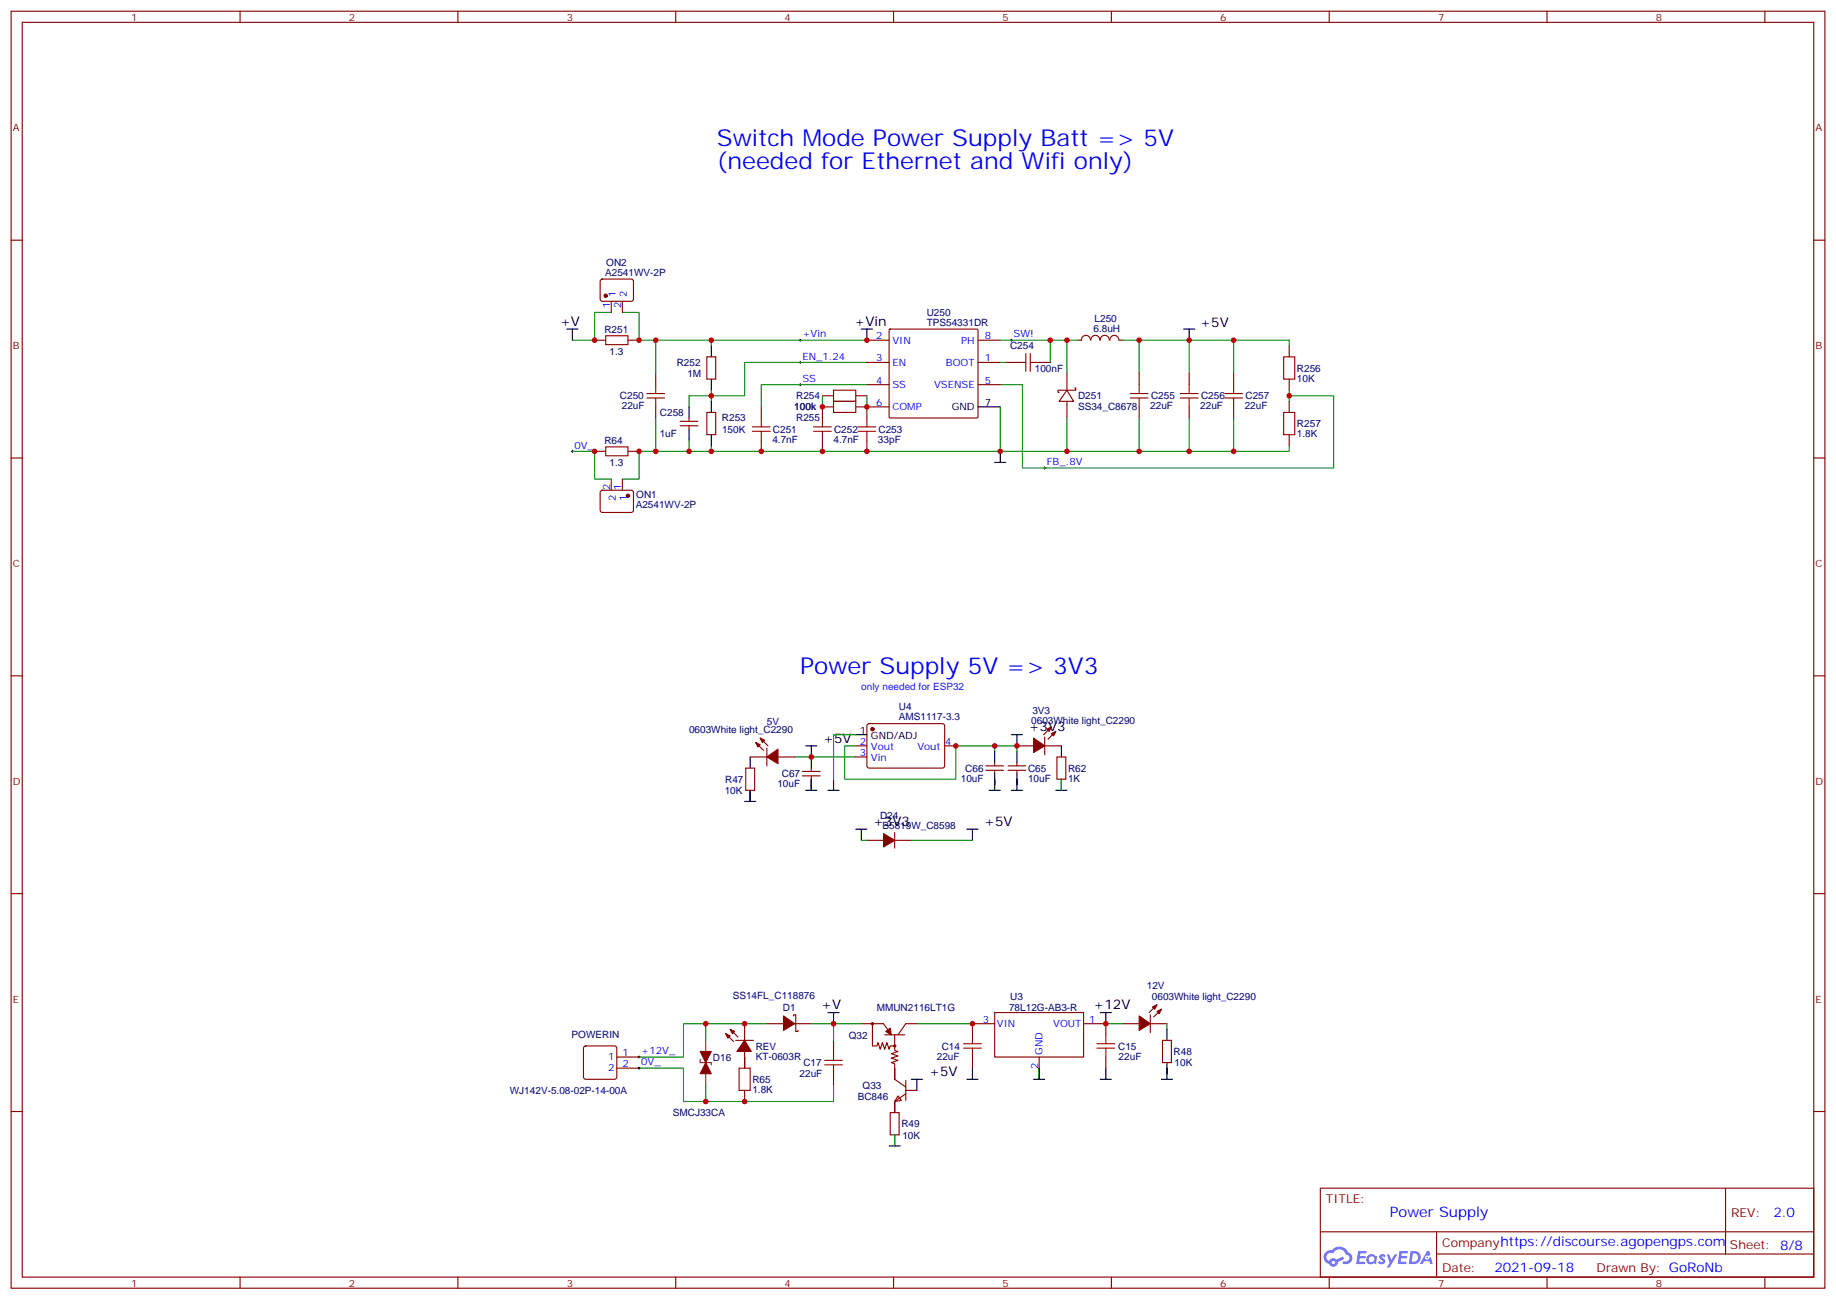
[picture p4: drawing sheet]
<svg xmlns="http://www.w3.org/2000/svg" width="583mm" height="413mm" viewBox="0 0 583 413" stroke-linecap="round" stroke-linejoin="round" font-family="sans-serif">
<g fill="none" stroke="#870000" stroke-width=".35">
<path d="M3.5 3.6h575.8v405.3h-575.8zM7.1 7.1h568.6v398.3h-568.6zM76.2 3.6v3.5M145.3 3.6v3.5M214.5 3.6v3.5M283.6 3.6v3.5M352.8 3.6v3.5M421.9 3.6v3.5M491.1 3.6v3.5M560.2 3.6v3.5M3.5 76.2h3.6M575.7 76.2h3.6"/>
<path d="M3.5 145.4h3.6M575.7 145.4h3.6M3.5 214.5h3.6M575.7 214.5h3.6M3.5 283.7h3.6M575.7 283.7h3.6M3.5 352.8h3.6M575.7 352.8h3.6M419.1 377.2h156.6v28.2h-156.6zM547.7 377.2v20.9M419.1 391h156.5M456 398.1h119.6"/>
<path d="M456 391v14.1M76.2 405.4v3.5M145.3 405.4v3.5M214.5 405.4v3.5M283.6 405.4v3.5M352.8 405.4v3.5M421.9 405.4v3.5M491.1 405.4v3.5M560.2 405.4v3.5"/>
</g>
<g fill="#5487ff">
<path d="M438.1 398.3a1.22 1.22 0 0 1 1.7 .3l-.4 .6a.47 .47 0 0 0-.3-.4 .47 .47 0 0 0-.5 .2l.1 .2a1.14 1.14 0 0 1 .8 1.7 1.14 1.14 0 0 1-1.9 0l-.2-.2 .5-.5 .7 .4a.29 .29 0 0 0 .3-.2 .29 .29 0 0 0-.2-.4 1.04 1.04 0 0 1-.6-1.7z"/>
<path d="M431.1 397.1h2.3l.4 .2-.2 .5h-1.8l-.1 .9h1.5l.3 .3-.3 .4h-1.6l-.2 1.1 1.7 .1 .2 .3-.2 .3h-2.6z"/>
<path d="M444.2 397.1l2.7 .2-.1 .5h-1.8l-.2 .9h1.6l.3 .3-.4 .4h-1.6l-.1 1.1 1.7 .1 .2 .3-.2 .3h-2.7z"/>
<path d="M453 397.1h.7l.3 1.2-.6 .4a.69 .69 0 0 0-1 .2 .69 .69 0 0 0 .4 1 .69 .69 0 0 0 .9-.6l.5-.3 .6 2.2h-.8l-.3-.9h-1.7l-.5 .9h-.8z"/>
<path d="M440.2 398.2h.8l.6 1.8 1.1-1.8h.9l-2.6 4.2h-.8l.9-1.6z"/>
<path d="M447.8 397.1l-.6 4.1h1.3a2.11 2.11 0 0 0 2.5-2.1 2.11 2.11 0 0 0-2.5-2zM448.5 397.8a1.43 1.43 0 0 1 1.6 1.6 1.43 1.43 0 0 1-2 1.1z"/>
<path d="M434.1 398.7a1.54 1.54 0 0 0-.1 2.1 1.54 1.54 0 0 0 2.1 .2l.7 .2 .3-2.3-.6-.3a1.49 1.49 0 0 0-2.4 .1zM434.3 399.7a.95 .95 0 0 1 1.9 0 .95 .95 0 0 1-1.9 0z"/>
<path d="M420.8 397.5a2.18 2.18 0 0 0 1.1 3.7 1.44 1.44 0 0 0 1.6 .9 1.44 1.44 0 0 0 1.2-1.5l2-1-.5-.7-1.9 .9a1.47 1.47 0 0 0-2.4 .5 1.39 1.39 0 0 1-.7-2 1.39 1.39 0 0 1 2-.4 2.12 2.12 0 0 1 2.2-1.3 2.12 2.12 0 0 1 1.9 1.6 1.14 1.14 0 0 1 1 1.5 1.14 1.14 0 0 1-1.6 .7 .43 .43 0 0 0-.5 .3 .43 .43 0 0 0 .4 .5 1.98 1.98 0 0 0 2.5-1.2 1.98 1.98 0 0 0-1.2-2.5 3.1 3.1 0 0 0-5.3-.7l-.9 .1zM422.7 400.8a.55 .55 0 0 1 1.1 0 .55 .55 0 0 1-1.1 0z"/>
<circle cx="453" cy="399.2" r=".26"/>
</g>
<g fill="#870000" stroke="#870000" stroke-width=".35">
<path d="M231.8 326.7l1.4 .7-.7 .7z"/>
<path d="M230.4 328.1l1.4 .7-.7 .7z"/>
<path d="M236.4 330.2l2.1 3.6h-4.6z"/>
<path d="M239.9 235.7l1.4 .7-.7 .7z"/>
<path d="M241.3 234.3l1.4 .7-.7 .7z"/>
<path d="M243.4 240.3l3.5-2.5v4.6z"/>
<path d="M333.7 232.9l1.4-.7-.7 1.4z"/>
<path d="M332.3 231.5l1.4-.7-.7 1.4z"/>
<path d="M328.1 234.3l3.5 2.4-3.5 2.2z"/>
<path d="M280.5 264.6l3.5 2.1-3.5 2.2z"/>
<path d="M281.2 327.4l1.4-1 .3 2.1z"/>
<path d="M367.2 321.1l1.5-.7-.8 1.4z"/>
<path d="M365.8 319.7l1.4-.8-.7 1.5z"/>
<path d="M361.6 322.5l3.5 2.4-3.5 2.2z"/>
<path d="M248.7 322.5l3.5 2.4-3.5 2.2z"/>
<path d="M224 337.3l1.8 3.5h-3.6z"/>
<path d="M222.2 333.8h3.6l-1.8 3.5z"/>
<circle cx="276.9" cy="231.5" r=".53"/>
<circle cx="276.9" cy="324.9" r=".35"/>
<circle cx="284" cy="332" r=".35"/>
<circle cx="199.3" cy="157.4" r=".53"/>
<circle cx="192.3" cy="93.9" r=".53"/>
</g>
<g fill="none" stroke="#870000" stroke-width=".35">
<path d="M190.7 88.8l.5-.2h9.5l.4 .7-.1 5.9-.6 .4h-9.5l-.4-.7v-5.6zM194 95.6v3.6M197.6 95.6v3.6M188.7 108h3.6M199.3 108h3.5M208.1 118.6v3.5M224.4 113.3h2.8v7h-2.8zM275.2 108h7M275.2 115h7M282.3 104.6l.3-.1h27.7l.1 .3v27.7l-.3 .2-27.7-.1-.2-.3zM310.4 108h7.1M310.4 115h7.1"/>
<path d="M319.3 115h3.5M329.8 115h3.6M338.7 118.6v5.3M342.2 108h1.1M343.3 108a1.41 1.41 0 0 1 1.4-1.6 1.41 1.41 0 0 1 1.4 1.6M346.3 108a1.41 1.41 0 0 1 1.4-1.6 1.41 1.41 0 0 1 1.4 1.6M349.3 108a1.41 1.41 0 0 1 1.4-1.6 1.41 1.41 0 0 1 1.4 1.6M352.3 108a1.41 1.41 0 0 1 1.4-1.5 1.41 1.41 0 0 1 1.4 1.5M355.2 108h1.1M361.6 118.6v3.5M377.5 118.6v3.5M391.6 118.6v3.5"/>
<path d="M409.2 109.7v3.6M208.1 129.2v3.5M215.9 135.1h5.6M215.9 133.7h5.6M218.7 132.7v1M218.7 135.1v1.1M224.4 130.9h2.8v7.1h-2.8zM241.7 129.2v3.5M241.7 139.7v3.6M261.1 125.6h3.5M261.1 139.7v3.6M264.6 129.2h-3.5v3.5"/>
<path d="M271.6 125.6h3.6M271.6 129.2h10.6M275.2 129.2v3.5M275.2 139.7v3.6M275.2 122.1h7M310.4 122.1h7.1M338.7 123.9l2.1 3.5h-4.6zM338.7 123.9h-2.9v.7h.4M338.7 127.4v5.3M341.1 123.2h.4v.7h-2.8M361.6 129.2v3.5M377.5 129.2v3.5"/>
<path d="M391.6 129.2v3.5M409.2 120.3v3.6M409.2 127.4v3.5M409.2 138v3.5M188.7 143.3h3.6M190.7 155.8l.5-.2 9.5 .1 .4 .6-.1 5.9-.6 .5-9.5-.1-.4-.6v-5.7zM194 152.1v3.5M197.6 152.1v3.5M199.3 143.3h3.5M239.9 235.7l2.5 2.5M241.3 234.3l2.5 2.4M243.4 237.5v5.6"/>
<path d="M271.6 236.7h3.6M275.4 229.9l.5-.2h23.5l.5 .7-.1 13-.6 .4-23.6-.1-.4-.6v-12.7zM299.9 236.7h3.5M322.8 236.7h5.3M331.6 236.7h5.3M331.6 233.9v5.7M333.7 230.8l-2.4 2.4M335.1 232.2l-2.4 2.4M236.7 243.8h2.8v7.1h-2.8zM238.1 240.3h5.3M246.9 240.3h5.3M254.7 246.3h5.6"/>
<path d="M254.7 244.9h5.6M257.5 243.8v1.1M257.5 246.3v1M271.6 240.3h3.6M312.9 244.5h5.7M312.9 243.1h5.7M315.7 242v1.1M315.7 244.5v1.1M320 244.5h5.6M320 243.1h5.6M322.8 242v1.1M322.8 244.5v1.1"/>
<path d="M335.5 240.3h2.8v7h-2.8zM275.2 266.7h5.3M284 264.3v4.9M284 266.7h5.3M367.2 318.9l-2.4 2.5M185.4 332.2l.5-.2h9.2l.5 .2 .2 .5v9.2l-.2 .5-.5 .2h-9.2l-.5-.3-.2-.4v-9.2zM195.8 335.5h7M195.8 339.1h7M230.4 328.1l2.4 2.5M231.8 326.7l2.4 2.5M233.5 330.2h5.7M236.4 324.9v5.3"/>
<path d="M236.4 333.8v5.3M243.4 324.9h5.3M251.9 322.5v-.4h.7v5.3h.7v-.3M252.2 324.9h5.3M264.6 330.2v3.6M273.4 324.9h7.1l2.4 3.6M276.9 324.9v7.1h1.4l.4-1.1 .7 2.2 .7-2.2 .7 2.2 .7-2.2 .7 2.2 .4-1.1h1.4M280.8 328.5h6.4M284 328.5v4.9l1 .4-2.1 .7 2.1 .7-2.1 .7 2.1 .7-2.1 .7 1.1 .3v5l3.5 2.5M291 324.9h-3.5l-2.5 3.6M308.7 335.5v3.6M315.7 321.4h28.3v14.1h-28.3z"/>
<path d="M315.7 324.9h-7v3.6M329.8 335.5v7.1M344 324.9h7v3.6M351 335.5v3.6M356.3 324.9h5.3M365.1 324.9h5.3M365.1 322.1v5.7M368.7 320.4l-2.5 2.4M369 330.2h2.8v7.1h-2.8zM236.4 346.1v3.5M264.6 340.8v3.5M282.6 353.2h2.8v7h-2.8z"/>
<path d="M285 347.9l1.1 1.4-2.1 .3zM287.5 347.2l-3.5 2.4v3.6M287.5 346.1h3.5M287.5 342.9v6.4"/>
</g>
<g fill="none" stroke="#000" stroke-width=".35">
<path d="M179.9 104.5h3.5M181.7 104.5v3.5M225.8 109.7v3.6M273.4 104.5h3.5M275.2 104.5v3.5M375.7 104.5h3.5M377.5 104.5v3.5M218.7 129.2v3.5M218.7 136.2v3.5M225.8 120.3v3.6M225.8 127.4v3.5M225.8 138v3.5"/>
<path d="M310.4 129.2h7.1M315.7 146.8h3.6M317.5 143.3v3.5M255.8 236.7h3.5M257.5 236.7v7.1M271.6 233.2h3.6M315.7 238.5v3.5M321 233.2h3.6M322.8 233.2v3.5M322.8 238.5v3.5M336.9 236.7v3.6M236.4 254.4h3.5"/>
<path d="M238.1 240.3v3.5M238.1 250.9v3.5M255.8 250.9h3.5M257.5 247.3v3.6M262.8 250.9h3.5M264.6 247.3v3.6M314 250.9h3.5M315.7 245.6v5.3M321 250.9h3.6M322.8 245.6v5.3M335.1 250.9h3.6M336.9 247.3v3.6"/>
<path d="M271.6 263.2h3.6M273.4 263.2v3.5M306.9 263.2h3.5M308.7 263.2v3.5M262.8 321.4h3.5M264.6 321.4v3.5M308.7 339.1v3.5M329.8 339.1v3.5M349.2 321.4h3.6M351 321.4v3.5M351 339.1v3.5M370.4 326.7v3.5"/>
<path d="M370.4 337.3v5.3M284 349.6v3.6M289.3 342.6h3.5M291 342.6v3.5M306.9 342.6h3.5M328.1 342.6h3.5M349.2 342.6h3.6M368.7 342.6h3.5M282.2 363.7h3.6M284 360.2v3.5"/>
</g>
<g fill="none" stroke="#a10000" stroke-width=".35">
<path d="M192.3 106.6h7v2.8h-7zM322.8 115h2.8M325.6 112.2v5.7M327 115h2.8M327 112.2v5.7M407.5 113.3h3.5v7h-3.5zM205.3 126.3h5.7M205.3 124.9h5.7M208.1 122.1v2.8M208.1 126.3v2.9M238.8 136.9h5.7M238.8 135.5h5.7"/>
<path d="M241.7 132.7v2.8M241.7 136.9v2.8M258.2 136.9h5.7M258.2 135.5h5.7M261.1 132.7v2.8M261.1 136.9v2.8M264.6 123.9h7v3.5h-7zM264.6 127.4h7v3.5h-7zM272.3 136.9h5.7M272.3 135.5h5.7M275.2 132.7v2.8M275.2 136.9v2.8"/>
<path d="M358.8 126.3h5.6M358.8 124.9h5.6M361.6 122.1v2.8M361.6 126.3v2.9M374.6 126.3h5.7M374.6 124.9h5.7M377.5 122.1v2.8M377.5 126.3v2.9M388.8 126.3h5.6M388.8 124.9h5.6M391.6 122.1v2.8M391.6 126.3v2.9"/>
<path d="M407.5 130.9h3.5v7.1h-3.5zM192.3 141.9h7v2.8h-7zM234.6 339.1h3.5v7h-3.5zM261.8 338h5.6M261.8 336.6h5.6M264.6 333.8v2.8M264.6 338v2.8M305.9 331.3h5.6M305.9 332.7h5.6M308.7 328.5v2.8M308.7 332.7v2.8M348.2 331.3h5.6"/>
<path d="M348.2 332.7h5.6M351 328.5v2.8M351 332.7v2.8"/>
</g>
<g fill="none" stroke="#008700" stroke-width=".35">
<path d="M194 99.2h-5.3v8.8h-7M197.6 99.2h5.2v8.8h5.3M225.8 108v1.7M275.2 115h-38.8v10.6h-17.7v3.6M275.2 108h-67.1v10.6M317.5 108h24.7M317.5 115h1.8M333.4 108v7M338.7 108v10.6M356.3 108h52.9v1.7M361.6 108v10.6M377.5 108v10.6"/>
<path d="M391.6 108v10.6M208.1 132.7v10.6h201.1v-1.8M218.7 139.7v3.6M225.8 123.9v3.5M261.1 125.6v3.6M275.2 122.1h-33.5v7.1M275.2 125.6v3.6M317.5 122.1h7.1v26.5h98.7v-23h-14.1v-1.7M317.5 129.2v14.1M338.7 132.7v10.6M361.6 132.7v10.6M377.5 132.7v10.6"/>
<path d="M391.6 132.7v10.6M409.2 125.6v1.8M181.7 143.3h7v8.8h5.3M208.1 143.3h-5.3v8.8h-5.2M225.8 141.5v1.8M271.6 236.7h-3.5v10.6h35.3v-10.6h19.4v1.8M271.6 233.2h-7v14.1M315.7 236.7v1.8M238.1 250.9v3.5M252.2 240.3h19.4M257.5 247.3v3.6M315.7 247.3v1.8"/>
<path d="M322.8 247.3v1.8M336.9 247.3v3.6M273.4 266.7h1.8M289.3 266.7h19.4M202.8 339.1h14.2v10.5h47.6v-5.3M224 324.9v5.3M236.4 335.5v3.6M243.4 324.9h-26.4v10.6h-14.2M257.5 324.9h7.1M273.4 324.9h-8.8v5.3M284 339.1v3.5M291 324.9h17.7"/>
<path d="M329.8 339.1v3.5M351 324.9h5.3M370.4 324.9v1.8M370.4 339.1v1.7M224 344.3v5.3M284 349.6v3.6M284 360.2v3.5"/>
</g>
<g fill="none" stroke="#000" stroke-width=".32">
<path d="M253.6 108h.8M253.6 115h.8M254 107.6v.7M254 114.7v.7M320.7 108h.7M321 107.6v.7M253.6 122.1h.8M254 121.7v.7M181.3 143.3h.7M181.7 142.9v.7M331.3 148.6h.7M331.6 148.2v.7"/>
<path d="M202.5 335.5h.7M202.5 339.1h.7M202.8 335.2v.7M202.8 338.7v.7"/>
</g>
<path d="M222.2 336.2v1.1h3.6v.7M224 330.2v14.1" fill="none" stroke="#8c2424" stroke-width=".35"/>
<g fill="#c00">
<circle cx="338.7" cy="108" r=".88"/>
<circle cx="275.2" cy="108" r=".88"/>
<circle cx="409.2" cy="125.6" r=".88"/>
<circle cx="261.1" cy="129.2" r=".88"/>
<circle cx="275.2" cy="129.2" r=".88"/>
<circle cx="391.6" cy="108" r=".88"/>
<circle cx="377.5" cy="108" r=".88"/>
<circle cx="361.6" cy="108" r=".88"/>
<circle cx="338.7" cy="143.3" r=".88"/>
<circle cx="225.8" cy="143.3" r=".88"/>
<circle cx="391.6" cy="143.3" r=".88"/>
<circle cx="377.5" cy="143.3" r=".88"/>
<circle cx="361.6" cy="143.3" r=".88"/>
<circle cx="317.5" cy="143.3" r=".88"/>
<circle cx="241.7" cy="143.3" r=".88"/>
<circle cx="261.1" cy="143.3" r=".88"/>
<circle cx="275.2" cy="143.3" r=".88"/>
<circle cx="218.7" cy="143.3" r=".88"/>
<circle cx="333.4" cy="108" r=".88"/>
<circle cx="257.5" cy="240.3" r=".88"/>
<circle cx="303.4" cy="236.7" r=".88"/>
<circle cx="315.7" cy="236.7" r=".88"/>
<circle cx="322.8" cy="236.7" r=".88"/>
<circle cx="351" cy="324.9" r=".88"/>
<circle cx="308.7" cy="324.9" r=".88"/>
<circle cx="236.4" cy="349.6" r=".88"/>
<circle cx="236.4" cy="324.9" r=".88"/>
<circle cx="264.6" cy="324.9" r=".88"/>
<circle cx="225.8" cy="125.6" r=".88"/>
<circle cx="225.8" cy="108" r=".88"/>
<circle cx="208.1" cy="108" r=".88"/>
<circle cx="208.1" cy="143.3" r=".88"/>
<circle cx="188.7" cy="108" r=".88"/>
<circle cx="202.8" cy="108" r=".88"/>
<circle cx="202.8" cy="143.3" r=".88"/>
<circle cx="188.7" cy="143.3" r=".88"/>
<circle cx="224" cy="349.6" r=".88"/>
<circle cx="224" cy="324.9" r=".88"/>
</g>
<g font-size="7.4" fill="#00f">
<text x="227.5" y="46.2">Switch Mode Power Supply Batt =&gt; 5V</text>
<text x="227.5" y="53.7">(needed for Ethernet and Wifi only)</text>
<text x="254" y="213.8">Power Supply 5V =&gt; 3V3</text>
</g>
<text font-size="4.6" fill="#00f" x="441.2" y="386.2">Power Supply</text>
<g font-size="4.2">
<text x="177.8" y="103.4">+V</text>
<text x="271.3" y="103.4">+Vin</text>
<text x="381" y="103.8">+5V</text>
<text x="326.5" y="232.2">+3V3</text>
<text x="261.3" y="235.7">+5V</text>
<text x="277.1" y="262.1">+3V3</text>
<text x="312.4" y="262.1">+5V</text>
<text x="260.7" y="320.4">+V</text>
<text x="347.1" y="320.4">+12V</text>
<text x="294.9" y="341.5">+5V</text>
</g>
<g font-size="4.2" fill="#00f">
<text x="562.9" y="386.4">2.0</text>
<text x="474.4" y="403.8">2021-09-18</text>
</g>
<g font-size="3.9" fill="#800">
<text x="420.9" y="381.7">TITLE:</text>
<text x="549.5" y="386.4">REV:</text>
<text x="457.8" y="395.9">Company:https://discourse.agopengps.com</text>
<text x="549.1" y="396.6">Sheet: 8/8</text>
<text x="457.8" y="403.6">Date:</text>
<text x="506.8" y="403.7">Drawn By: GoRoNb</text>
</g>
<g font-size="3.2" fill="#800">
<text x="41.6" y="6.6">1</text>
<text x="110.8" y="6.6">2</text>
<text x="179.9" y="6.6">3</text>
<text x="249.1" y="6.6">4</text>
<text x="318.2" y="6.6">5</text>
<text x="387.3" y="6.6">6</text>
<text x="456.5" y="6.6">7</text>
<text x="525.6" y="6.6">8</text>
<text x="4.1" y="41.7">A</text>
<text x="576.3" y="41.7">A</text>
<text x="4.1" y="110.8">B</text>
<text x="576.3" y="110.8">B</text>
<text x="4.1" y="180">C</text>
<text x="576.3" y="180">C</text>
<text x="4.1" y="249.1">D</text>
<text x="576.3" y="249.1">D</text>
<text x="4.1" y="318.2">E</text>
<text x="576.3" y="318.2">E</text>
<text x="41.6" y="408.4">1</text>
<text x="110.8" y="408.4">2</text>
<text x="179.9" y="408.4">3</text>
<text x="249.1" y="408.4">4</text>
<text x="318.2" y="408.4">5</text>
<text x="387.3" y="408.4">6</text>
<text x="456.5" y="408.4">7</text>
<text x="525.6" y="408.4">8</text>
</g>
<g font-size="3.2" fill="#000080">
<text x="192.1" y="87.5">A2541WV-2P</text>
<text x="192.4" y="84.3">ON2</text>
<text x="294.2" y="100.2">U250</text>
<text x="191.9" y="105.6">R251</text>
<text x="294.2" y="103.4">TPS54331DR</text>
<text x="347.1" y="105.4">6.8uH</text>
<text x="347.5" y="102.2">L250</text>
<text x="193.5" y="112.6">1.3</text>
<text x="320.6" y="110.9">C254</text>
<text x="214.8" y="116.2">R252</text>
<text x="218.2" y="119.7">1M</text>
<text x="328.5" y="118">100nF</text>
<text x="411.7" y="117.9">R256</text>
<text x="411.7" y="121.1">10K</text>
<text x="196.8" y="126.8">C250</text>
<text x="197.4" y="130">22uF</text>
<text x="252.1" y="130.3">100k</text>
<text x="252.7" y="126.7">R254</text>
<text x="342.2" y="130">SS34_C8678</text>
<text x="342.2" y="126.8">D251</text>
<text x="365.1" y="130">22uF</text>
<text x="365.4" y="126.8">C255</text>
<text x="381" y="130">22uF</text>
<text x="381.3" y="126.8">C256</text>
<text x="395.1" y="130">22uF</text>
<text x="395.4" y="126.8">C257</text>
<text x="209.5" y="132">C258</text>
<text x="229.2" y="133.8">R253</text>
<text x="229.2" y="137.3">150K</text>
<text x="245.4" y="137.4">C251</text>
<text x="252.7" y="133.8">R255</text>
<text x="264.8" y="137.4">C252</text>
<text x="278.9" y="137.4">C253</text>
<text x="411.7" y="135.6">R257</text>
<text x="191.9" y="140.8">R64</text>
<text x="209.4" y="138.8">1uF</text>
<text x="245.2" y="140.5">4.7nF</text>
<text x="264.6" y="140.5">4.7nF</text>
<text x="278.7" y="140.5">33pF</text>
<text x="411.7" y="138.8">1.8K</text>
<text x="193.5" y="147.9">1.3</text>
<text x="201.8" y="161.3">A2541WV-2P</text>
<text x="202" y="158.2">ON1</text>
<text x="285.3" y="225.4">U4</text>
<text x="327.7" y="226.5">3V3</text>
<text x="218.7" y="232.6">0603White light_C2290</text>
<text x="243.4" y="230">5V</text>
<text x="285.3" y="228.6">AMS1117-3.3</text>
<text x="327.3" y="229.7">0603White light_C2290</text>
<text x="306.4" y="245">C66</text>
<text x="326.3" y="245">C65</text>
<text x="339" y="245">R62</text>
<text x="230.2" y="248.5">R47</text>
<text x="246.8" y="249.9">10uF</text>
<text x="248.2" y="246.7">C67</text>
<text x="305" y="248.1">10uF</text>
<text x="326.3" y="248.1">10uF</text>
<text x="339" y="248.1">1K</text>
<text x="230" y="252">10K</text>
<text x="279.4" y="260">D24</text>
<text x="280.1" y="263.2">B5819W_C8598</text>
<text x="232.6" y="317.2">SS14FL_C118876</text>
<text x="320.7" y="317.3">U3</text>
<text x="364" y="313.8">12V</text>
<text x="365.7" y="317.3">0603White light_C2290</text>
<text x="248.5" y="320.8">D1</text>
<text x="278.3" y="321">MMUN2116LT1G</text>
<text x="320.3" y="320.8">78L12G-AB3-R</text>
<text x="181.4" y="329.6">POWERIN</text>
<text x="269.4" y="329.6">Q32</text>
<text x="239.9" y="333.1">REV</text>
<text x="298.9" y="333.1">C14</text>
<text x="354.9" y="333.1">C15</text>
<text x="372.5" y="334.9">R48</text>
<text x="226.3" y="336.7">D16</text>
<text x="239.9" y="336.3">KT-0603R</text>
<text x="253.8" y="342">22uF</text>
<text x="255" y="338.5">C17</text>
<text x="297.4" y="336.3">22uF</text>
<text x="355.1" y="336.3">22uF</text>
<text x="372.9" y="338.5">10K</text>
<text x="161.8" y="347.3">WJ142V-5.08-02P-14-00A</text>
<text x="238.8" y="346.9">1.8K</text>
<text x="238.8" y="343.7">R65</text>
<text x="273.8" y="345.5">Q33</text>
<text x="272.3" y="349.1">BC846</text>
<text x="213.6" y="354.3">SMCJ33CA</text>
<text x="286.1" y="357.8">R49</text>
<text x="286.4" y="361.4">10K</text>
</g>
<g font-size="3.2" fill="#00f">
<text x="195.4" y="94.3" transform="rotate(-90 195.4 94.3)">1</text>
<text x="199" y="94.3" transform="rotate(-90 199 94.3)">2</text>
<text x="193.7" y="97.8" transform="rotate(-90 193.7 97.8)">1</text>
<text x="197.2" y="97.8" transform="rotate(-90 197.2 97.8)">2</text>
<text x="254.7" y="107.1">+Vin</text>
<text x="278.1" y="107.6">2</text>
<text x="312.6" y="107.6">8</text>
<text x="321.7" y="107.1">SW!</text>
<text x="283.3" y="109">VIN</text>
<text x="305.1" y="109">PH</text>
<text x="254.7" y="114.2">EN_1.24</text>
<text x="278.1" y="114.7">3</text>
<text x="283.3" y="116.1">EN</text>
<text x="300.3" y="116.1">BOOT</text>
<text x="312.6" y="114.7">1</text>
<text x="254.7" y="121.2">SS</text>
<text x="278.1" y="121.7">4</text>
<text x="283.3" y="123.2">SS</text>
<text x="296.5" y="123.2">VSENSE</text>
<text x="312.6" y="121.7">5</text>
<text x="278.1" y="128.8">6</text>
<text x="283.3" y="130.2">COMP</text>
<text x="182.4" y="142.4">0V_</text>
<text x="332.3" y="147.7">FB_.8V</text>
<text x="193.7" y="155.4" transform="rotate(-90 193.7 155.4)">2</text>
<text x="197.2" y="155.4" transform="rotate(-90 197.2 155.4)">1</text>
<text x="195.4" y="158.9" transform="rotate(-90 195.4 158.9)">2</text>
<text x="199" y="158.9" transform="rotate(-90 199 158.9)">1</text>
<text x="273" y="236.4">2</text>
<text x="273" y="239.9">3</text>
<text x="276.5" y="238.2">Vout</text>
<text x="291.2" y="238.2">Vout</text>
<text x="300" y="236.4">4</text>
<text x="276.5" y="241.7">Vin</text>
<text x="312" y="324.6">3</text>
<text x="316.4" y="326">VIN</text>
<text x="334.3" y="326">VOUT</text>
<text x="345.7" y="324.6">1</text>
<text x="197.6" y="335.2">1</text>
<text x="203.6" y="334.6">+12V_</text>
<text x="330.9" y="334.8" transform="rotate(-90 330.9 334.8)">GND</text>
<text x="193.1" y="336.6">1</text>
<text x="193.1" y="340.1">2</text>
<text x="197.6" y="338.7">2</text>
<text x="203.6" y="338.2">0V_</text>
<text x="329.5" y="339.3" transform="rotate(-90 329.5 339.3)">2</text>
</g>
<g font-size="3.2">
<text x="302.1" y="130.2">GND</text>
<text x="312.6" y="128.8">7</text>
<text x="273" y="232.9">1</text>
<text x="276.5" y="234.6">GND/ADJ</text>
</g>
<text font-size="3.2" fill="#30f" x="273.4" y="219.1">only needed for ESP32</text>
</svg>
